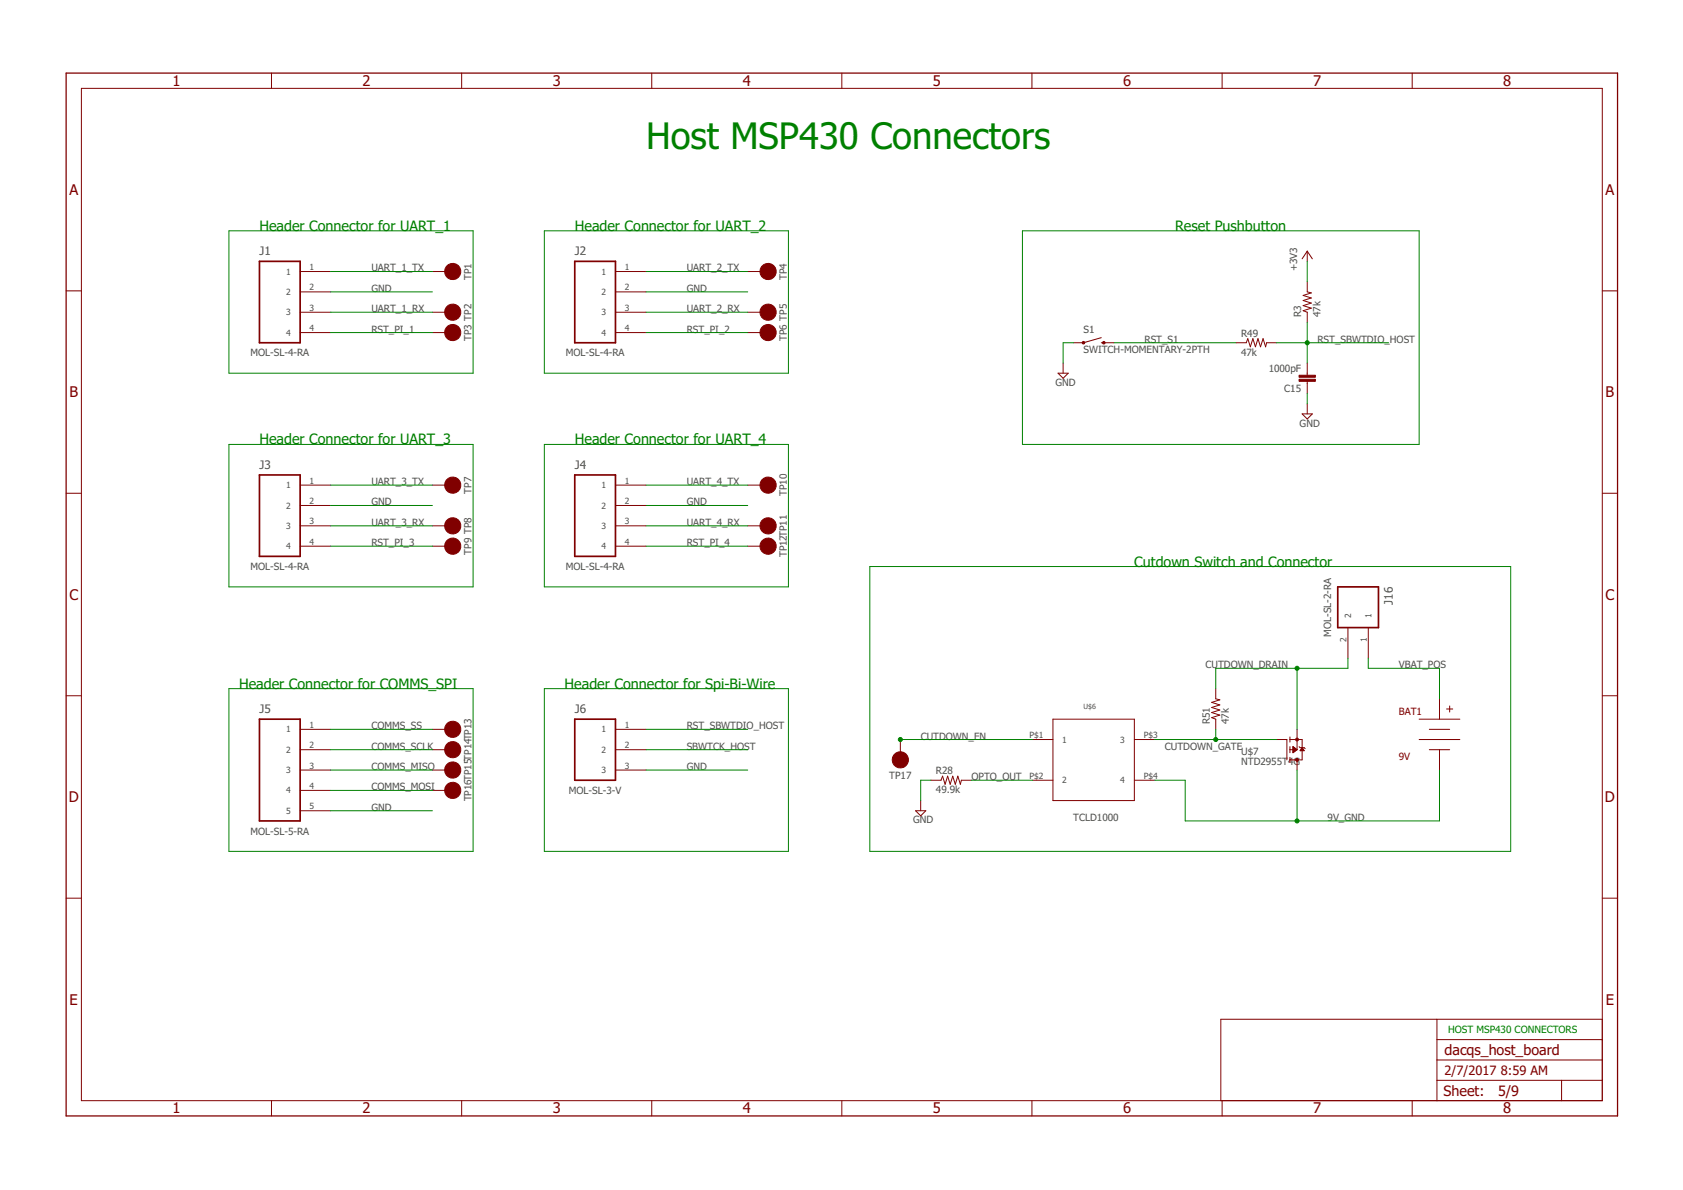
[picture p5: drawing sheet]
<svg xmlns="http://www.w3.org/2000/svg" width="420mm" height="297mm" viewBox="0 0 420 297" stroke-linecap="round" stroke-linejoin="round" font-family="sans-serif">
<g fill="none" stroke="#800000" stroke-width=".25">
<path d="M67.8 18.2v3.9M115.3 18.2v3.9M162.7 18.2v3.9M210.2 18.2v3.9M257.6 18.2v3.9M305.1 18.2v3.9M352.6 18.2v3.9M20.3 22.1h379.7v252.6h-379.7zM16.5 72.6h3.8M74.9 72.9h7.6M74.9 77.9h7.6M74.9 67.8h7.6"/>
<path d="M107.9 77.9h5.1M107.9 67.8h5.1M153.6 72.9h7.7M153.6 77.9h7.7M153.6 67.8h7.7M186.7 77.9h5M186.7 67.8h5M326.3 70.3v2.6l1.1 .2-2.1 .6 2.1 .7-2.1 .6 2.1 .6-2.1 .7 2.1 .6-2.1 .7 1 .3v2.6M326.3 62.7v2.5M326.3 62.7l1.3 1.9M326.3 62.7l-1.2 1.9M400 72.6h3.8"/>
<path d="M74.9 83h7.6M107.9 83h5.1M153.6 83h7.7M186.7 83h5M264.1 93.2h2.6l-1.3 1.2zM265.4 90.6v2.6M274.9 84.3l-4.4 1.3h-2.6M274.9 85.6h3.2M308.6 85.6h2.5l.4-1.1 .6 2.1 .7-2.1 .6 2.1 .6-2.1 .7 2.1 .6-2.1 .7 2.1 .2-1h2.5M326.3 90.6v3.1M326.3 95.2v3M325.1 103.3h2.5l-1.3 1.3z"/>
<path d="M326.3 100.8v2.5M16.5 123.1h3.8M74.9 126.2h7.6M74.9 131.3h7.6M74.9 121.1h7.6M74.9 136.3h7.6M107.9 131.3h5.1M107.9 121.1h5.1M107.9 136.3h5.1M153.6 126.2h7.7M153.6 131.3h7.7M153.6 121.1h7.7"/>
<path d="M153.6 136.3h7.7M186.7 131.3h5M186.7 121.1h5M186.7 136.3h5M400 123.1h3.8M336.5 156.7v7.6M341.6 156.7v7.6M16.5 173.7h3.8M262.9 179.5h20.3v20.3h-20.3zM303.5 171.9v2.5l1 .3-2 .6 2 .7-2 .6 2 .6-2 .7 2 .6-2 .6 1 .4v2.6M354.3 179.5h10.1M359.4 174.4v5.1"/>
<path d="M361.1 177h1.6M361.9 176.2v1.5M400 173.7h3.8M74.9 182.1h7.6M74.9 187.1h7.6M74.9 192.2h7.6M74.9 197.3h7.6M107.9 182.1h5.1M107.9 187.1h5.1M107.9 192.2h5.1M107.9 197.3h5.1M153.6 182.1h7.7"/>
<path d="M153.6 187.1h7.7M153.6 192.2h7.7M224.8 184.6v5.1M229.8 199.8v2.6M232.4 194.8h2.5l.4-1.1 .6 2.1 .7-2.1 .6 2.1 .6-2.1 .7 2.1 .6-2.1 .7 2.1 .2-1h2.5M257.8 184.6h5.1M257.8 194.8h5.1M283.2 184.6h5.1M283.2 194.8h5.1M318.7 184.6h2.6v5.1M322 184.6h3.1v5.1h-3.1M322 187.1h1.8"/>
<path d="M322 184v1.2M322 186.4v1.5M322 189v1.3M322.8 186.6h.3M322.8 187.3h.7M322.8 187.2h.9M322.8 187h.8M322.8 186.9h.6M322.8 186.7h.5M322.8 186.4l1 .7M322.8 186.4v1.5l1-.8M322.8 187.8h.1"/>
<path d="M322.8 187.7h.2M322.8 187.6h.4M322.8 187.5h.6M322.8 186.5h.2M322.8 186.4h.1M323.8 182.1v5M323.8 189.7v2.5M324.3 186.4l.3 .2h1l.2 .3M324.7 187.2h.8M324.8 187.1h.6M324.8 187h.5M324.9 186.9h.3"/>
<path d="M325 186.7h.2M325.1 186.6l.5 .8h-1zM354.3 184.6h10.1M356.8 182.1h5.1M356.8 187.1h5.1M359.4 187.1v5.1M74.9 202.4h7.6M228.6 202.4h2.5l-1.3 1.2zM16.5 224.2h3.8M400 224.2h3.8M358.7 254.4v20.3M358.7 259.5h41.3"/>
<path d="M400 254.4h-95.2v20.3M67.8 274.7v3.9M115.3 274.7v3.9M162.7 274.7v3.9M210.2 274.7v3.9M257.6 274.7v3.9M305.1 274.7v3.9M352.6 274.7v3.9M358.7 269.7h41.3M358.7 264.6h41.3M389.8 269.7v5"/>
</g>
<path d="M16.5 18.2h387.3v260.4h-387.3z" fill="none" stroke="#800000" stroke-width=".32"/>
<g fill="#800000" stroke="#800000" stroke-width=".25">
<path d="M324.3 93.7h4.1v.5h-4.1z"/>
<path d="M324.3 94.7h4.1v.5h-4.1z"/>
</g>
<g fill="#800000" stroke="#800000" stroke-width=".25">
<circle cx="270.5" cy="85.6" r=".33"/>
<circle cx="275.6" cy="85.6" r=".33"/>
<circle cx="113" cy="67.8" r="2.03"/>
<circle cx="113" cy="77.9" r="2.03"/>
<circle cx="113" cy="83" r="2.03"/>
<circle cx="191.7" cy="67.8" r="2.03"/>
<circle cx="191.7" cy="77.9" r="2.03"/>
<circle cx="191.7" cy="83" r="2.03"/>
<circle cx="113" cy="121.1" r="2.03"/>
<circle cx="113" cy="131.3" r="2.03"/>
<circle cx="113" cy="136.3" r="2.03"/>
<circle cx="191.8" cy="121.1" r="2.04"/>
<circle cx="191.8" cy="131.3" r="2.04"/>
<circle cx="191.8" cy="136.3" r="2.04"/>
<circle cx="113" cy="182.1" r="2.03"/>
<circle cx="113" cy="187.1" r="2.03"/>
<circle cx="113" cy="192.2" r="2.03"/>
<circle cx="113" cy="197.3" r="2.03"/>
<circle cx="224.8" cy="189.7" r="2.03"/>
<circle cx="323.8" cy="184.6" r=".36"/>
<circle cx="323.8" cy="189.7" r=".36"/>
</g>
<path d="M64.8 65.2h10.1v20.4h-10.1zM143.5 65.2h10.1v20.4h-10.1zM64.8 118.6h10.1v20.3h-10.1zM143.5 118.6h10.1v20.3h-10.1zM334 146.5h10.1v10.2h-10.1zM64.8 179.5h10.1v25.4h-10.1zM143.5 179.5h10.1v15.3h-10.1z" fill="none" stroke="#800000" stroke-width=".42"/>
<g fill="none" stroke="#008000" stroke-width=".25">
<path d="M57.1 57.6h61v35.6h-61zM135.9 57.6h60.9v35.6h-60.9zM255.2 57.6h99.1v53.3h-99.1zM82.5 67.8h25.4M82.5 72.9h25.4M82.5 77.9h25.4M161.3 67.8h25.4M161.3 72.9h25.4M161.3 77.9h25.4M326.3 65.2v5.1M82.5 83h25.4M161.3 83h25.4"/>
<path d="M267.9 85.6h-2.5v5M278.1 85.6h30.5M318.7 85.6h28M326.3 80.5v10.1M326.3 98.2v2.6M57.1 110.9h61v35.6h-61zM135.9 110.9h60.9v35.6h-60.9zM82.5 126.2h25.4M82.5 121.1h25.4M82.5 131.3h25.4M82.5 136.3h25.4M161.3 126.2h25.4"/>
<path d="M161.3 121.1h25.4M161.3 131.3h25.4M161.3 136.3h25.4M217.1 141.4h160v71.1h-160zM57.1 171.9h61v40.6h-61zM135.9 171.9h60.9v40.6h-60.9zM323.8 166.8v15.3M336.5 164.3v2.5h-33v5.1M341.6 164.3v2.5h17.8v7.6M82.5 192.2h25.4M82.5 182.1h25.4M82.5 187.1h25.4"/>
<path d="M82.5 197.3h25.4M161.3 192.2h25.4M161.3 182.1h25.4M161.3 187.1h25.4M224.8 184.6h33M232.4 194.8h-2.6v5M242.5 194.8h15.3M288.3 184.6h30.4M303.5 182.1v2.5M323.8 192.2v12.7M359.4 192.2v12.7h-63.5v-10.1h-7.6M82.5 202.4h25.4"/>
</g>
<g fill="#008000" stroke="#008000" stroke-width=".25">
<circle cx="326.3" cy="85.6" r=".51"/>
<circle cx="224.8" cy="184.6" r=".51"/>
<circle cx="323.8" cy="166.8" r=".51"/>
<circle cx="323.8" cy="204.9" r=".51"/>
<circle cx="303.5" cy="184.6" r=".51"/>
</g>
<text font-size="9.1" fill="#008000" x="161.3" y="37.3">Host MSP430 Connectors</text>
<g font-size="3.7" fill="#800000">
<text x="43.1" y="21.4">1</text>
<text x="90.5" y="21.4">2</text>
<text x="138" y="21.4">3</text>
<text x="185.4" y="21.4">4</text>
<text x="232.9" y="21.4">5</text>
<text x="280.4" y="21.4">6</text>
<text x="327.8" y="21.4">7</text>
<text x="375.3" y="21.4">8</text>
<text x="17.3" y="48.6">A</text>
<text x="400.8" y="48.6">A</text>
<text x="17.3" y="99.2">B</text>
<text x="400.8" y="99.2">B</text>
<text x="17.3" y="149.7">C</text>
<text x="400.8" y="149.7">C</text>
<text x="17.2" y="200.2">D</text>
<text x="400.7" y="200.2">D</text>
<text x="17.4" y="250.8">E</text>
<text x="400.9" y="250.8">E</text>
<text x="43.1" y="277.9">1</text>
<text x="90.5" y="277.9">2</text>
<text x="138" y="277.9">3</text>
<text x="185.4" y="277.9">4</text>
<text x="232.9" y="277.9">5</text>
<text x="280.4" y="277.9">6</text>
<text x="327.8" y="277.9">7</text>
<text x="375.3" y="277.9">8</text>
</g>
<g font-size="3.6" fill="#008000">
<text x="64.8" y="57.6">Header Connector for UART_1</text>
<text x="143.5" y="57.6">Header Connector for UART_2</text>
<text x="293.3" y="57.6">Reset Pushbutton</text>
<text x="64.8" y="110.9">Header Connector for UART_3</text>
<text x="143.5" y="110.9">Header Connector for UART_4</text>
<text x="283.2" y="141.4">Cutdown Switch and Connector</text>
<text x="59.7" y="171.9">Header Connector for COMMS_SPI</text>
<text x="141" y="171.9">Header Connector for Spi-Bi-Wire</text>
</g>
<g font-size="3.6" fill="#800000">
<text x="360.6" y="263.3">dacqs_host_board</text>
<text x="360.4" y="273.6">Sheet:</text>
<text x="374" y="273.5">5/9</text>
</g>
<g font-size="3.2" fill="#800000">
<text x="360.6" y="268.4">2/7/2017</text>
<text x="374.7" y="268.4">8:59 AM</text>
</g>
<g font-size="2.9" fill="#505050">
<text x="64.8" y="63.7">J1</text>
<text x="143.5" y="63.7">J2</text>
<text x="64.8" y="117.1">J3</text>
<text x="143.5" y="117.1">J4</text>
<text x="347.7" y="150.9" transform="rotate(-90 347.7 150.9)">J16</text>
<text x="64.8" y="178">J5</text>
<text x="143.5" y="178">J6</text>
</g>
<g font-size="2.5" fill="#505050">
<text x="92.7" y="67.8">UART_1_TX</text>
<text x="117.7" y="69.9" transform="rotate(-90 117.7 69.9)">TP1</text>
<text x="171.4" y="67.8">UART_2_TX</text>
<text x="196.5" y="69.9" transform="rotate(-90 196.5 69.9)">TP4</text>
<text x="323.8" y="67.8" transform="rotate(-90 323.8 67.8)">+3V3</text>
<text x="92.7" y="72.8">GND</text>
<text x="92.7" y="77.9">UART_1_RX</text>
<text x="171.4" y="72.8">GND</text>
<text x="171.4" y="77.9">UART_2_RX</text>
<text x="92.7" y="83">RST_PI_1</text>
<text x="171.4" y="83">RST_PI_2</text>
<text x="270.5" y="83">S1</text>
<text x="324.9" y="79.2" transform="rotate(-90 324.9 79.2)">R3</text>
<text x="329.7" y="79.2" transform="rotate(-90 329.7 79.2)">47k</text>
<text x="62.5" y="89">MOL-SL-4-RA</text>
<text x="117.7" y="85.1" transform="rotate(-90 117.7 85.1)">TP3 TP2</text>
<text x="141.2" y="89">MOL-SL-4-RA</text>
<text x="196.5" y="85.1" transform="rotate(-90 196.5 85.1)">TP6 TP5</text>
<text x="270.5" y="88.1">SWITCH-MOMENTARY-2PTH</text>
<text x="285.7" y="85.5">RST_S1</text>
<text x="309.8" y="88.8">47k</text>
<text x="309.8" y="84">R49</text>
<text x="328.9" y="85.5">RST_SBWTDIO_HOST</text>
<text x="316.7" y="92.8">1000pF</text>
<text x="263.5" y="96.3">GND</text>
<text x="320.6" y="97.9">C15</text>
<text x="324.5" y="106.5">GND</text>
<text x="92.7" y="121.1">UART_3_TX</text>
<text x="117.7" y="123.2" transform="rotate(-90 117.7 123.2)">TP7</text>
<text x="171.4" y="121.1">UART_4_TX</text>
<text x="196.5" y="123.9" transform="rotate(-90 196.5 123.9)">TP10</text>
<text x="92.7" y="126.2">GND</text>
<text x="92.7" y="131.3">UART_3_RX</text>
<text x="171.4" y="126.2">GND</text>
<text x="171.4" y="131.3">UART_4_RX</text>
<text x="92.7" y="136.3">RST_PI_3</text>
<text x="171.4" y="136.3">RST_PI_4</text>
<text x="62.5" y="142.3">MOL-SL-4-RA</text>
<text x="117.7" y="138.4" transform="rotate(-90 117.7 138.4)">TP9 TP8</text>
<text x="141.2" y="142.3">MOL-SL-4-RA</text>
<text x="196.5" y="139.1" transform="rotate(-90 196.5 139.1)">TP12TP11</text>
<text x="332.3" y="158.9" transform="rotate(-90 332.3 158.9)">MOL-SL-2-RA</text>
<text x="301" y="166.8">CUTDOWN_DRAIN</text>
<text x="349.2" y="166.8">VBAT_POS</text>
<text x="92.7" y="182">COMMS_SS</text>
<text x="171.4" y="182">RST_SBWTDIO_HOST</text>
<text x="229.8" y="184.6">CUTDOWN_EN</text>
<text x="302" y="180.8" transform="rotate(-90 302 180.8)">R51</text>
<text x="306.8" y="180.8" transform="rotate(-90 306.8 180.8)">47k</text>
<text x="92.7" y="187.1">COMMS_SCLK</text>
<text x="171.4" y="187.1">SBWTCK_HOST</text>
<text x="290.8" y="187.1">CUTDOWN_GATE</text>
<text x="309.8" y="190.9">NTD2955T4G</text>
<text x="309.8" y="188.4">U$7</text>
<text x="92.7" y="192.2">COMMS_MISO</text>
<text x="92.7" y="197.3">COMMS_MOSI</text>
<text x="171.4" y="192.2">GND</text>
<text x="222" y="194.4">TP17</text>
<text x="233.7" y="193.2">R28</text>
<text x="242.5" y="194.7">OPTO_OUT</text>
<text x="92.7" y="202.4">GND</text>
<text x="117.7" y="200.1" transform="rotate(-90 117.7 200.1)">TP16TP15TP14TP13</text>
<text x="142" y="198.2">MOL-SL-3-V</text>
<text x="233.7" y="198">49.9k</text>
<text x="62.5" y="208.3">MOL-SL-5-RA</text>
<text x="227.9" y="205.5">GND</text>
<text x="267.9" y="204.9">TCLD1000</text>
<text x="331.4" y="204.9">9V_GND</text>
</g>
<g font-size="2.5" fill="#800000">
<text x="349.2" y="178.5">BAT1</text>
<text x="349.2" y="189.7">9V</text>
</g>
<text font-size="2.5" fill="#008000" x="361.5" y="257.9">HOST MSP430 CONNECTORS</text>
<g font-size="2.1" fill="#505050">
<text x="71.4" y="68.5">1</text>
<text x="77.3" y="67.4">1</text>
<text x="150.2" y="68.5">1</text>
<text x="156" y="67.4">1</text>
<text x="71.4" y="73.6">2</text>
<text x="77.3" y="72.5">2</text>
<text x="77.3" y="77.6">3</text>
<text x="150.2" y="73.6">2</text>
<text x="156" y="72.5">2</text>
<text x="156" y="77.6">3</text>
<text x="71.4" y="78.7">3</text>
<text x="71.4" y="83.8">4</text>
<text x="77.3" y="82.7">4</text>
<text x="150.2" y="78.7">3</text>
<text x="150.2" y="83.8">4</text>
<text x="156" y="82.7">4</text>
<text x="71.4" y="121.9">1</text>
<text x="77.3" y="125.8">2</text>
<text x="77.3" y="120.7">1</text>
<text x="150.2" y="121.9">1</text>
<text x="156" y="125.8">2</text>
<text x="156" y="120.7">1</text>
<text x="71.4" y="126.9">2</text>
<text x="77.3" y="130.9">3</text>
<text x="150.2" y="126.9">2</text>
<text x="156" y="130.9">3</text>
<text x="71.4" y="132">3</text>
<text x="71.4" y="137.1">4</text>
<text x="77.3" y="136">4</text>
<text x="150.2" y="132">3</text>
<text x="150.2" y="137.1">4</text>
<text x="156" y="136">4</text>
<text x="337.3" y="154.3" transform="rotate(-90 337.3 154.3)">2</text>
<text x="342.4" y="154.3" transform="rotate(-90 342.4 154.3)">1</text>
<text x="336.2" y="160.2" transform="rotate(-90 336.2 160.2)">2</text>
<text x="341.2" y="160.2" transform="rotate(-90 341.2 160.2)">1</text>
<text x="71.4" y="182.8">1</text>
<text x="77.3" y="181.7">1</text>
<text x="150.2" y="182.8">1</text>
<text x="156" y="181.7">1</text>
<text x="257" y="184.2">P$1</text>
<text x="265.2" y="185.4">1</text>
<text x="279.7" y="185.4">3</text>
<text x="285.5" y="184.2">P$3</text>
<text x="71.4" y="187.9">2</text>
<text x="77.3" y="186.8">2</text>
<text x="77.3" y="191.9">3</text>
<text x="150.2" y="187.9">2</text>
<text x="156" y="186.8">2</text>
<text x="156" y="191.9">3</text>
<text x="71.4" y="193">3</text>
<text x="77.3" y="196.9">4</text>
<text x="150.2" y="193">3</text>
<text x="257" y="194.4">P$2</text>
<text x="265.2" y="195.5">2</text>
<text x="279.7" y="195.5">4</text>
<text x="285.5" y="194.4">P$4</text>
<text x="71.4" y="198">4</text>
<text x="71.4" y="203.1">5</text>
<text x="77.3" y="202">5</text>
</g>
<text font-size="1.8" fill="#505050" x="270.5" y="177">U$6</text>
</svg>
